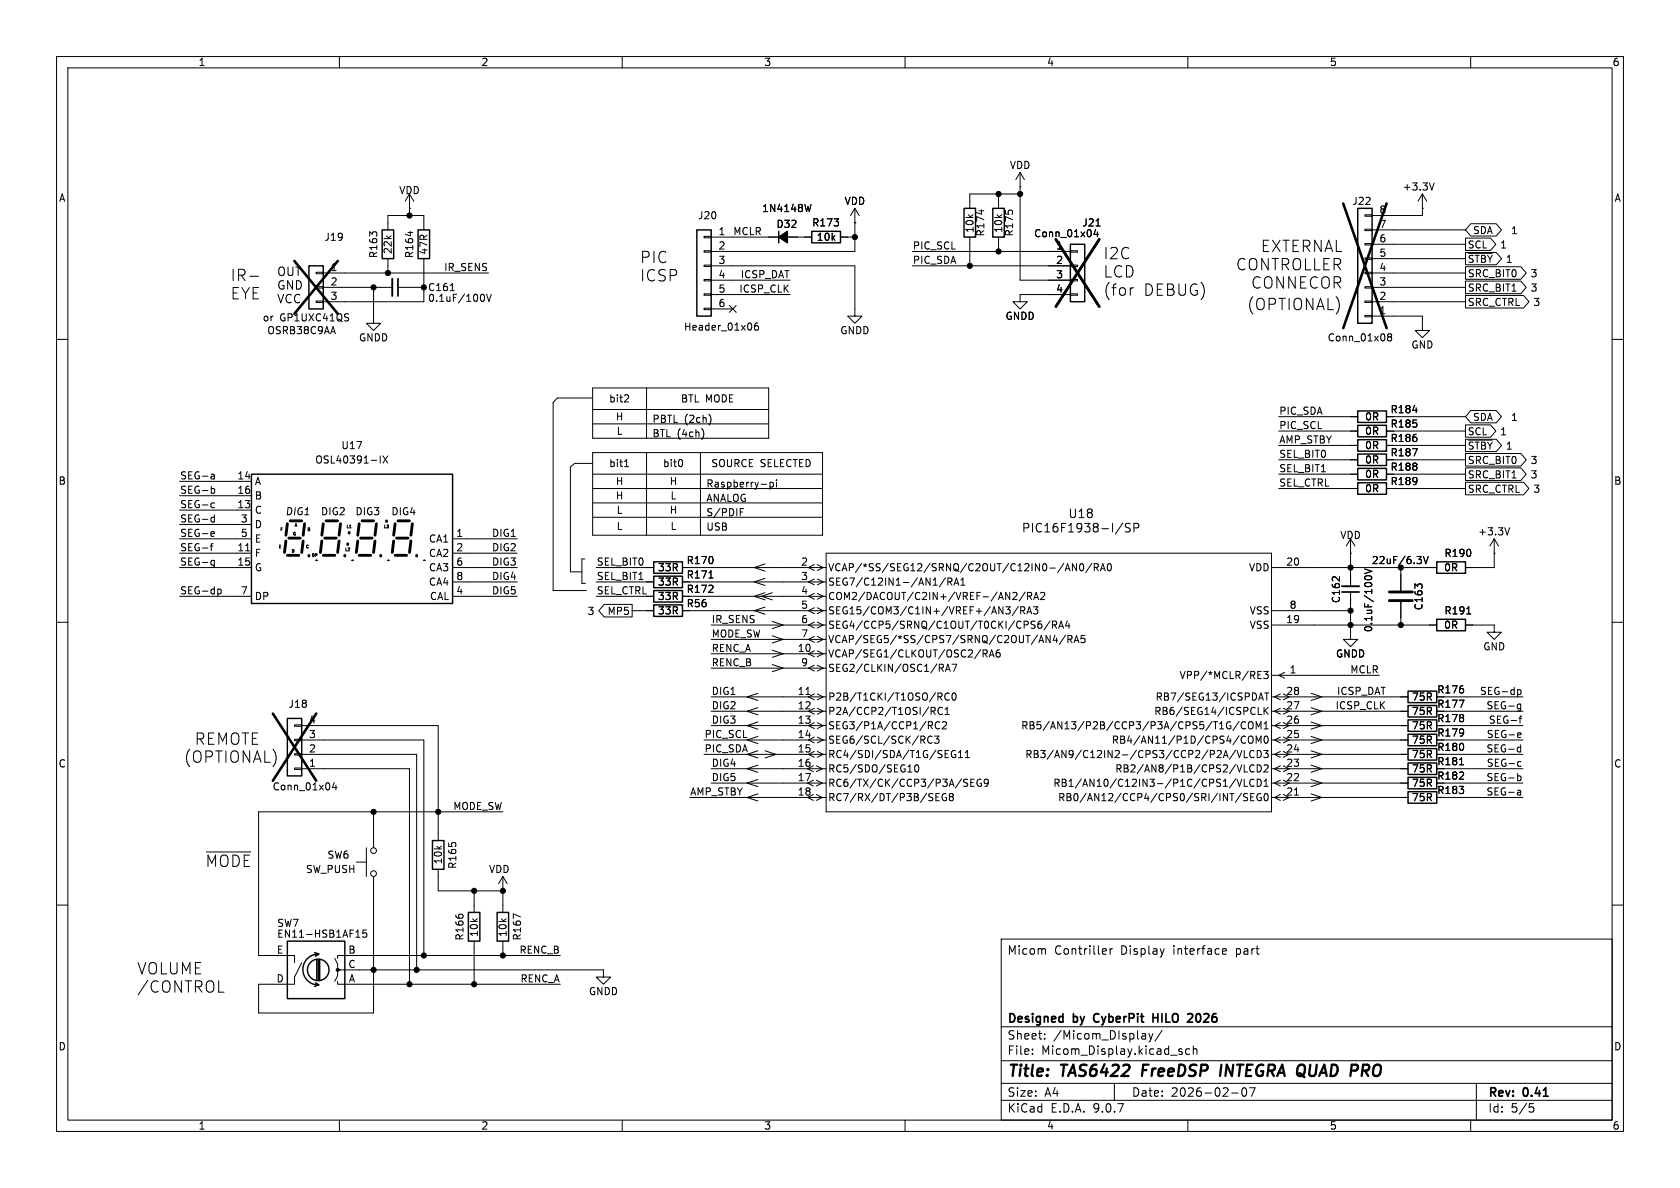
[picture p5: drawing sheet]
<svg xmlns="http://www.w3.org/2000/svg" width="297mm" height="210mm" viewBox="0 0 297 210" stroke-linecap="round" stroke-linejoin="round" font-family="sans-serif">
<g fill="none" stroke="#000" stroke-width=".18">
<path d="M10 10h277v190h-277zM12 12h273v186h-273zM60 10v2M110 10v2M160 10v2M210 10v2M260 10v2M72.4 36.8h.1M72.4 34.3l-.8 1.3M72.4 34.3l.8 1.3M72.4 34.3v3.8M143.4 36.1l-.3 1.3"/>
<path d="M151.1 39.4h.1M151.1 36.8l.8 1.3M151.1 36.8l-.7 1.3M151.1 36.8v7.7h-25.4M173.5 37.1v.8M176.5 34.3v2.5M180.3 33h.1M180.3 30.5l.8 1.3M180.3 30.5l-.7 1.3M180.3 30.5v19h8.9M180.3 34.3h-8.9v2.5M193.8 39.9h.7"/>
<path d="M241.3 38h1.3v.2h-1.3zM251.5 36.8h.1M251.5 34.3v3.8h-8.9M251.5 34.3l.7 1.3M251.5 34.3l-.8 1.3M253.5 32.3l-.4 1.3M260 39.6h4.5l.9 1-.9 1.1h-4.5l-.9-1.1zM44.2 48.8h1.5M55.9 48.1h1.2v.3h-1.2zM55.9 50.7h1.2v.2h-1.2zM55.9 53.2h1.2v.3h-1.2zM57.1 48.3h29.3"/>
<path d="M57.1 50.8h12.2M66 50.8v6.4h1.3l-1.3 1.2-1.2-1.2h1.2M68.6 40.6v-2.5h6.3v2.5M68.6 45.7v2.6M70.4 50.8h4.5M72.5 40.9v.8M74.9 45.7v7.6h-17.8M79.6 51.4h.7M85.2 52a.68 .68 0 0 1 .5 .6 .68 .68 0 0 1-.5 .7M86 52l.4 1.3 .5-1.3M124.5 41.8h1.2v.2h-1.2zM124.5 44.3h1.2v.3h-1.2z"/>
<path d="M124.5 46.9h1.2v.2h-1.2zM124.5 49.4h1.2v.3h-1.2zM124.5 51.9h1.2v.3h-1.2zM124.5 54.5h1.2v.2h-1.2zM125.7 47h25.4v8.9h-1.2l1.2 1.3 1.3-1.3h-1.3M125.7 49.5h14M125.7 52.1h14M125.7 41.9h17.8M125.7 54.6h3.8M128.9 54l1.2 1.2M130.1 54l-1.2 1.2M134 57.1l-.4 .1a.86 .86 0 0 0 0 1.2l.4-.2 .1-.4-.2-.2h-.3l-.2 .2"/>
<path d="M148.6 41.9h2.5M161.3 44.5h27.9M161.3 47h27.9M171.4 41.9v5.1M176.5 41.9v2.6M189.2 44.3h1.3v.3h-1.3zM189.2 46.9h1.3v.2h-1.3zM189.2 49.4h1.3v.3h-1.3zM189.2 51.9h1.3v.3h-1.3zM189.2 52.1h-8.9v1.2h-1.2l1.2 1.3 1.3-1.3h-1.3M193.7 40.5l-.3 .9h.8M194 41v.9"/>
<path d="M200.4 50.9l-.4 .1M241.3 55.8h1.3v.2h-1.3zM241.3 53.2h1.3v.3h-1.3zM241.3 50.7h1.3v.2h-1.3zM241.3 48.1h1.3v.3h-1.3zM241.3 45.6h1.3v.2h-1.3zM241.3 43.1h1.3v.2h-1.3zM241.3 40.5h1.3v.3h-1.3zM242.6 55.9h8.9v2.5h-1.3l1.3 1.3 1.2-1.3h-1.2M242.6 48.3h16.5M242.6 50.8h16.5M242.6 53.3h16.5"/>
<path d="M242.6 45.7h16.5M242.6 43.2h16.5M242.6 40.6h16.5M245.5 59.5l-.2-.2 .2-.3h.3l.2 .2-.2 .3M245.5 59.5l-.2 .3 .1 .3 .1 .2 .4-.1 .1-.2v-.2l-.2-.3M245.5 59.5h.3M259.1 49.7h9.8l.9 1.1-.9 1.1h-9.8zM259.1 42.1h4.4l.9 1.1-.9 1.1h-4.4zM259.1 52.2h10.2l1 1.1-1 1.2h-10.2zM259.1 44.6h5.4l1 1.1-1 1.1h-5.4zM259.1 47.1h9.8l.9 1.2-.9 1.1h-9.8zM259.6 44.8h4.2"/>
<path d="M10 60h2M104.6 70.4h-6l-.8 .7v33.3h5.8M104.8 68.6h31.1v8.9h-31.1zM104.8 72.4h31.1M104.8 74.9h31.1M110.9 69.8l.2 .2v.3l-.7 .8h.7M114.3 68.6v8.9M124.2 76a1.5 1.5 0 0 1-.1 1.6M125.4 73.3a1.49 1.49 0 0 1 0 1.8M226.1 73.7h13.9M226.1 76.2h13.9M226.1 78.7h13.9"/>
<path d="M245.1 73.7h14M245.1 76.2h14M245.1 78.7h14M249.7 79.3h.9l-.6 1.3M249.8 72.5h.8M259.1 75.1h4.4l.9 1.1-.9 1.1h-4.4zM259.1 77.7h5.4l1 1-1 1.1h-5.4zM259.6 77.8h4.2M260 72.6h4.5l.9 1.1-.9 1h-4.5l-.9-1zM285 60h2M31.7 85.1h12.7M31.7 87.6h12.7"/>
<path d="M31.7 90.2h12.7M31.7 92.7h12.7M31.7 95.3h12.7M31.7 97.8h12.7M37.2 96.5h.5M37.5 83.8h.2l.2 .2v.7M37.5 86.4h.3l.2 .2-.1 .5-.4 .1M37.5 94h.3l.1 .3-.6 .1M37.5 91.4l.4 .1M37.5 88.9l.4 .1M37.5 99.1h.4M37.7 96.1l-.3 .2v1.1"/>
<path d="M37.8 94.8h-.3M37.9 91v1.3M37.9 99.1v1l-.2 .2M37.9 84.6l-.4 .1M37.9 84.1l-.4 .1M37.9 92.2l-.4 .1M37.9 89.7h-.4M37.9 99.8l-.4 .1M43.4 97.4h.7M49.7 96.4h-.3v.5M49.9 93.3h-.2v.5M51.9 97.2l-.2-.1v.5"/>
<path d="M52.2 93.1l.1-.5 .2 .5M54.7 93.3h-.2v.5M55.4 97.9h-.2v.5M56 97.9h-.3v.5M61.1 96.9v.5M61.4 92.8v.5M61.6 96.9h.2M61.8 93.3h.3M61.9 92.9v.4M67.2 80.6v1.3M67.7 80.6l.8 1.3M68 92.8v.5"/>
<path d="M68.4 92.8h.3l-.2 .2M68.5 80.6l-.8 1.3M80 95.3h11.4M80 97.8h11.4M103.4 98.8h-.5v4.3h.6M104.8 83.8h40.6M104.8 86.4h40.6M104.8 91.4h40.6M104.8 88.9h40.6M104.8 80h40.6v14.6h-40.6zM104.8 81.9h-3.2l-.8 .7v18.5h2.1M110.4 82.5h.7"/>
<path d="M110.7 81.4l.1-.2v1.3M114.3 80v14.6M120.5 81.3l.2 .4-.2 .7M123.8 80v14.6M130.9 90.5h.4M130.9 89.9h.6M134.6 85.6h.9M135.3 99.7l-2 .6 2 .7M136.1 85.3l.4-.1 .2 .3-.1 .5h-.5M136.1 85.2v1.3M137.3 84.8v.1M137.3 85.2v.9"/>
<path d="M144 99.8l-1.1 .5 1.1 .6M144.5 99.8l1 .5-1 .6M146 97.8h78.8v45.7h-78.8zM190.3 99.6v1.3l-.7-1.3v1.3M191 99.8l.2-.2a.68 .68 0 0 1 .4 .7 .68 .68 0 0 1-.4 .6l-.2-.1-.1-.4zM193 99.6l-1.1 1.6M195.9 99.7l.2-.1a.68 .68 0 0 1 .4 .7 .68 .68 0 0 1-.4 .6 .84 .84 0 0 1-.2-1.2zM198.5 92.4l-1.3 2M199.8 92.6l-.6-.1-.3 .3 .2 .4 .6 .3v.4l-.2 .1h-.6M200.5 93.3l.7-.1 .1-.2v-.3l-.3-.2h-.5v1.5M226.1 83.8h13.9M226.1 86.4h13.9"/>
<path d="M226.1 81.3h13.9M238.8 97.8h.1M238.8 95.3l-.8 1.2M238.8 95.3l.7 1.2M238.8 95.3v8.3M245.1 83.8h14M245.1 86.4h14M245.1 81.3h14M250.5 98.4h.8l-.4 .5M251 98.9l.3 .2v.3l-.3 .2M251.7 98.4l.4 1.2 .4-1.2M259.1 82.7h9.8l.9 1.1-.9 1.1h-9.8z"/>
<path d="M259.1 80.2h9.8l.9 1.1-.9 1.1h-9.8zM259.1 85.2h10.2l1 1.2-1 1.1h-10.2zM264.2 97.8h.1M264.2 95.3v5h-5.1M264.2 95.3l.7 1.2M264.2 95.3l-.8 1.2M266.9 93.3l-.4 1.3M10 110h2M31.7 100.3h12.7M31.7 105.4h12.7M38.5 104.2l.4-.1 .2 .3-.1 .5h-.5M80 100.3h11.4"/>
<path d="M80 105.4h11.4M80 102.9h11.4M105.4 100.3h10.2M105.4 105.4h10.2M105.4 102.9h10.2M106.8 106.8h5v2.3h-5l-.9-1.1zM111.8 108h3.8M120.6 100.3h25.4M120.6 105.4h25.4M120.6 102.9h25.4M120.6 108h25.4M125.3 102.2h.8"/>
<path d="M125.7 110.5h20.3M125.7 113h20.3M125.7 115.6h20.3M125.7 118.1h20.3M135.3 102.2l-2 .7 2 .6M135.3 104.8l-2 .6 2 .6M135.3 107.3l-2 .7 2 .6M136.5 104.8l-1.9 .6 1.9 .6M136.5 114.9l1.9 .7-1.9 .6M136.5 112.4l1.9 .6-1.9 .7M136.5 117.5l1.9 .6-1.9 .6M136.5 109.9l1.9 .6-1.9 .6"/>
<path d="M144 102.3l-1.1 .6 1.1 .5M144 104.9l-1.1 .5 1.1 .5M144 107.4l-1.1 .6 1.1 .5M144 110l-1.1 .5 1.1 .5M144 112.5l-1.1 .5 1.1 .6M144 115l-1.1 .6 1.1 .5M144 117.6l-1.1 .5 1.1 .5M144.5 102.3l1 .6-1 .5M144.5 104.9l1 .5-1 .5M144.5 107.4l1 .6-1 .5M144.5 110l1 .5-1 .5M144.5 112.5l1 .5-1 .6"/>
<path d="M144.5 115l1 .6-1 .5M144.5 117.6l1 .5-1 .5M166.1 117.4h.4l.3 .3-.1 .3-.6 .1M166.4 118.1l.4 .6M167.1 102.1l-1 1.7M167.1 118.7l.5-1.3 .4 1.3M167.3 118.3h.6M167.6 102.8h.6l.1-.2-.1-.3-.6-.1v1.2M167.9 102.8l.4 .6M168.3 117.4h.8l-.5 1.3M168.7 103.4l.4-1.2 .4 1.2M168.8 103.1h.6"/>
<path d="M169.9 103.4h.7M169.9 102.5l.3-.3v1.2M173.8 115.5h.6l.1-.2v-.3l-.7-.1v1.2M174.1 115.5l.4 .6M174.9 116.1l.4-1.2 .4 1.2M175 115.8h.6M176.7 114.9h-.4a.86 .86 0 0 0 0 1.2l.5-.1v-.4l-.2-.2h-.3l-.2 .2M177.8 107.3h.8l-.4 .4 .3 .2v.5l-.2 .1-.5-.1M179.1 104.8l.4-.1 .3 .4-.8 .9h.8M180 107.2l-1.1 1.6M180.5 107.9h.6l.1-.2-.1-.3-.6-.1v1.2M180.8 107.9l.4 .6"/>
<path d="M181.2 104.7l-1 1.6M181.5 108.5l.5-1.2 .4 1.2M181.7 108.2h.6M181.7 105.4l.6-.1 .1-.2-.1-.3-.6-.1v1.3M182 105.4l.4 .6M182.7 107.3h.8l-.4 .4 .3 .2v.5l-.2 .1-.5-.1M182.8 106l.4-1.3 .4 1.3M182.9 105.6h.6M184 104.8l.4-.1 .3 .4-.8 .9h.8M184.1 109.8l-.4 .1a.86 .86 0 0 0 0 1.2l.4-.2 .1-.4-.2-.2h-.4l-.1 .2M184.9 112.3l.8 1.3v-1.3M185.7 109.7l-1.1 1.7"/>
<path d="M186.1 110.5l.6-.1 .1-.2-.1-.3-.6-.1v1.3M186.4 110.5l.4 .6M186.5 112.3l-.3 .9h.8M186.8 112.8v.8M187.2 111.1l.4-1.3 .4 1.3M187.3 110.7h.6M188.3 100.9l.4-1.3 .5 1.3M188.4 112.3l-1.1 1.6M188.4 100.5h.6M188.7 109.7l-.3 .9h.8M188.8 113l.6-.1 .1-.1v-.3l-.7-.2v1.3M189 110.2v.9"/>
<path d="M189.1 113l.4 .6M189.9 113.6l.4-1.3 .4 1.3M190 113.2h.6M191.8 112.3h-.6l-.1 .6 .2-.1 .4 .1 .1 .2v.4l-.2 .1-.5-.1M193.5 100.3l.6-.1 .1-.1-.1-.3-.6-.2v1.3M193.8 100.3l.4 .6M194.5 100.9l.5-1.3 .4 1.3M194.7 100.5h.6M222.4 119.3h.4M222.4 120h.6M222.4 118.7h.6M223.4 118.7h.8l-.4 .5 .3 .1v.5l-.1 .2-.6-.2"/>
<path d="M224.8 100.3h29.2M224.8 108h14M224.8 110.5h29.2M224.8 119.4h19M227.1 118.9l-1 .5 1 .5M238.8 104.6v8.4h1.2l-1.2 1.3-1.3-1.3h1.3M241.2 102.2a.68 .68 0 0 1 .7-.4 .68 .68 0 0 1 .6 .4M241.2 100.6l1.3 .4-1.3 .4M247.6 100.3v4.1M247.6 106.4v4.1M259.1 110.5h5.1v1.3h-1.3l1.3 1.2 1.2-1.2h-1.2M259.3 108.5h.7"/>
<path d="M285 110h2M52.1 135.8h1.2v.2h-1.2zM52.1 133.2h1.2v.3h-1.2zM52.1 130.7h1.2v.2h-1.2zM52.1 128.1h1.2v.3h-1.2zM53.3 135.9h19.1v38.1M53.3 130.8h21.6v38.1M53.3 128.3h24.2v20.3M53.3 133.4h20.4v38.1M59.1 138.3l-.3 .9h.8M59.4 138.8v.8M124.5 130.8h21.5"/>
<path d="M124.5 133.4h21.5M125.7 128.3h20.3M125.7 123.2h20.3M125.7 125.7h20.3M125.7 138.4h20.3M125.7 135.9h20.3M134 127.6l-1.9 .7 1.9 .6M134 122.6l-1.9 .6 1.9 .6M134 125.1l-1.9 .6 1.9 .7M134 130.2l-1.9 .6 1.9 .6M134 132.7l-1.9 .7 1.9 .6M134 135.3l-1.9 .6 1.9 .6"/>
<path d="M134 137.8l-1.9 .6 1.9 .7M135.3 132.7l1.9 .7-1.9 .6M142.5 122.8h.7M143.8 135.4l-1 .5 1 .5M143.8 137.9l-1 .5 1 .6M144 130.3l-1.1 .5 1.1 .5M144 122.7l-1.1 .5 1.1 .5M144 125.2l-1.1 .5 1.1 .6M144 127.7l-1.1 .6 1.1 .5M144 132.8l-1.1 .6 1.1 .5M144.3 135.4l1.1 .5-1.1 .5M144.3 137.9l1.1 .5-1.1 .6"/>
<path d="M144.5 122.7l1 .5-1 .5M144.5 125.2l1 .5-1 .6M144.5 127.7l1 .6-1 .5M144.5 130.3l1 .5-1 .5M144.5 132.8l1 .6-1 .5M160.5 136.5h.7M161.9 135.3l.1-.1a.68 .68 0 0 1 .4 .6 .68 .68 0 0 1-.4 .7 .84 .84 0 0 1-.1-1.2zM164.4 128.2l.4 .6M164.6 127.6l.2 .2v.3l-.2 .1M164.6 125h.5l.2 .3-.1 .3-.6 .1M164.8 130.2a.6 .6 0 0 0-.8 .5 .6 .6 0 0 0 .5 .7l.3-.1M164.9 125.7l.4 .6"/>
<path d="M165.2 130.1h.8l-.4 .5 .3 .1v.6l-.1 .1-.6-.1M165.8 122.5h.5l.2 .2-.1 .4-.6 .1M166.1 127.7a.6 .6 0 0 0-.8 .4 .6 .6 0 0 0 .6 .7l.2-.1M166.1 123.2l.4 .6M166.6 127.7l.5-.1 .2 .3-.8 .9h.8M166.6 125.2a.6 .6 0 0 0-.8 .4 .6 .6 0 0 0 .6 .7l.2-.1M167.1 125.4l.3-.4v1.3M167.1 126.3h.7M167.8 122.6a.6 .6 0 0 0-.8 .4 .6 .6 0 0 0 .6 .8l.2-.2M168.4 122.6l.2-.1a.68 .68 0 0 1 .4 .6 .68 .68 0 0 1-.4 .7l-.2-.2-.1-.3zM168.9 132.7a.59 .59 0 0 0-.7 .6 .59 .59 0 0 0 .7 .6l.1-.5h-.3M169.4 133.9h.8"/>
<path d="M169.4 133l.4-.3v1.2M170.7 133.9h.7M170.7 133l.3-.3v1.2M171.1 137.8l-.5-.1-.2 .2v.3l.6 .3 .1 .3-.3 .2-.4-.1M171.6 138.3h.4M172.2 137.7h-.6v1.3h.6M173.4 137.8a.59 .59 0 0 0-.7 .6 .59 .59 0 0 0 .7 .5l.1-.4h-.2M174.7 138.3l-.2 .2h-.4l-.1-.2 .1-.5 .4-.1 .1 .2a.84 .84 0 0 1-.3 1.1h-.2M216.3 133.9l.4-1.2 .4 1.2M216.4 133.6h.6M217.5 127.6a.59 .59 0 0 0-.7 .6 .59 .59 0 0 0 .7 .6l.1-.5h-.2M218.4 132.6l-1 1.6"/>
<path d="M218.4 137.7l-1 1.6M218.7 132.7l.4 1.2 .4-1.2M218.7 137.7l.4 1.3 .4-1.3M219.1 127.5l-1.1 1.7M220 132.7v1.2h.6M220 136.5h.6M220 137.7v1.3h.6M220 130.1l.2 .1M220.2 127.7a.6 .6 0 0 0-.8 .4 .6 .6 0 0 0 .6 .7l.2-.1M220.2 131.3l-.2 .1M220.7 127.8l.3-.2a.43 .43 0 0 1 .5 .4v.4a.42 .42 0 0 1-.4 .5 .42 .42 0 0 1-.4-.5zM220.7 130.3l.3-.2a.43 .43 0 0 1 .5 .4v.5a.42 .42 0 0 1-.4 .4 .42 .42 0 0 1-.4-.4z"/>
<path d="M221.7 135.3a.6 .6 0 0 0-.8 .4 .6 .6 0 0 0 .6 .8l.2-.2M221.7 132.8a.6 .6 0 0 0-.8 .4 .6 .6 0 0 0 .6 .7l.2-.1M221.7 137.9a.6 .6 0 0 0-.8 .4 .6 .6 0 0 0 .6 .7l.2-.1M222.1 128.8v-1.2l.4 .9 .4-.9v1.2M222.1 131.4v-1.3l.4 .9 .4-.9v1.3M222.3 135.2a.64 .64 0 0 1 .7 .6 .64 .64 0 0 1-.7 .7zM222.3 132.7a.64 .64 0 0 1 .7 .6 .64 .64 0 0 1-.7 .6zM222.3 137.7a.64 .64 0 0 1 .7 .7 .64 .64 0 0 1-.7 .6zM222.4 125v1.3h.6M222.5 123.8l.4-1.3 .4 1.3M222.6 123.4h.6M223.4 132.7h.8l-.4 .4 .3 .2v.5l-.1 .1-.6-.1"/>
<path d="M223.5 125v1.3M223.5 135.3l.5-.1 .2 .4-.8 .9h.8M223.5 127.9l.3-.3v1.2M223.5 128.8h.7M223.5 139h.7M223.5 138.1l.3-.4v1.3M223.6 130.2l.2-.1a.68 .68 0 0 1 .4 .7 .68 .68 0 0 1-.4 .6l-.2-.1-.1-.4zM223.6 122.5h.7M223.6 125.6l.6 .7M224 122.5v1.3M224.2 125l-.7 .8M224.8 128.3h24.1"/>
<path d="M224.8 123.2h24.1M224.8 125.7h24.1M224.8 130.8h24.1M224.8 133.4h24.1M224.8 138.4h24.1M224.8 135.9h24.1M226.4 122.7l-1.1 .5 1.1 .5M226.4 125.2l-1.1 .5 1.1 .6M226.4 127.7l-1.1 .6 1.1 .5M226.4 130.3l-1.1 .5 1.1 .5M226.4 132.8l-1.1 .6 1.1 .5M226.4 135.4l-1.1 .5 1.1 .5"/>
<path d="M226.4 137.9l-1.1 .5 1.1 .6M227.9 123.2l-1 .5M227.9 125.7l-1 .6M227.9 128.3l-1 .5M227.9 130.8l-1 .5M227.9 133.4l-1 .5M227.9 135.9l-1 .5M227.9 138.4l-1 .6M231.8 122.6l1.9 .6-1.9 .6M231.8 125.1l1.9 .6-1.9 .7M231.8 127.6l1.9 .7-1.9 .6M231.8 132.7l1.9 .7-1.9 .6"/>
<path d="M231.8 130.2l1.9 .6-1.9 .6M231.8 135.3l1.9 .6-1.9 .6M231.8 137.8l1.9 .6-1.9 .7M255.3 128.3h13.9M255.3 123.2h13.9M255.3 125.7h13.9M255.3 130.8h13.9M255.3 133.4h13.9M255.3 138.4h13.9M255.3 135.9h13.9M258 123.8h.8l-.5 1.2M258 135.2h.7"/>
<path d="M268.3 122l.4-.1 .2 .3-.1 .5h-.5M268.4 139.7l.4 .1v.7M268.4 137.2h.4l.1 .2-.1 .5-.4 .1M268.5 129.5l.3 .1 .1 .2-.6 .2M268.5 124.5h.3M268.5 132.1h.3M268.5 127h.5M268.5 134.6l.4 .1M268.8 130.3l-.3 .1M268.8 124.5v1l-.2 .2M268.8 131.7v1.2M268.8 125.2l-.3 .1"/>
<path d="M268.8 132.9h-.3M268.9 135.4l-.4 .1M269 126.6l-.3 .2v1M36.5 150.6h7.8M63 152.4h1.8M64.8 149.9v5M66 154.9v24.2h-20.3v-5.1h6.4v-1.3l1.2-2.5M66 143.5v6.4M77.5 153.7v3.8h11.4M83.8 157.5v3.8M88.9 143.5h-43.2v25.4h6.4v1.3M88.9 157.5h.1"/>
<path d="M88.9 154.9v6.4M88.9 154.9l-.8 1.3M88.9 154.9l.8 1.3M121.9 141h24.1M134 140.3l-1.9 .7 1.9 .6M143.8 140.4l-1 .6 1 .5M144.3 140.4l1.1 .6-1.1 .5M165.5 140.9h.4M166.1 140.3h-.6v1.2h.6M167.3 140.3a.59 .59 0 0 0-.8 .6 .59 .59 0 0 0 .8 .6v-.5h-.2M168.1 140.8l-.3-.2 .3-.3h.2l.2 .2-.2 .3M168.1 140.8l-.3 .3 .1 .3 .2 .1h.3l.1-.2v-.2l-.2-.3"/>
<path d="M168.1 140.8h.2M219.5 140.2l-1.1 1.7M220.6 140.3h-.5l-.2 .1v.4l.5 .2 .2 .3-.3 .2h-.5M221.1 140.9h.4M221.7 140.3h-.6v1.2h.6M222.9 140.3a.59 .59 0 0 0-.7 .6 .59 .59 0 0 0 .7 .6l.1-.5h-.3M223.6 140.4l.2-.1a.68 .68 0 0 1 .4 .6 .68 .68 0 0 1-.4 .6l-.2-.1-.1-.3zM224.8 141h24.1M226.4 140.4l-1.1 .6 1.1 .5M227.9 141l-1 .5M228.8 140.6h.8M231.8 140.3l1.9 .7-1.9 .6"/>
<path d="M255.3 141h13.9M268.8 140.5h-.4M268.8 140l-.4 .1M10 160h2M38.7 175.4h.9M59.2 169.4l.5 1v1.1h47v1.2h-1.3l1.3 1.3 1.2-1.3h-1.2M59.7 173.5v.5h39.4M60.2 171.5h-.5v1l-.5 1M62.9 165.7h.7M64.8 164.4h-.6l-.1 .6 .2-.1 .4 .1 .2 .1-.1 .5-.2 .1-.5-.1M83.8 166.4v7.6M88.9 166.4v2.5"/>
<path d="M92 162.1l-1.3-.6v.9M99.1 168.9h-39.4v.5M177 166h108v32h-108zM184.7 167.8l.1 .9M195.4 167.7l.2 .4-.7 .1M195.5 168.6l-.1 .1M196.2 167.7v1M196.7 167.7l-.3 .1-.2 .2M205.8 167.7l-.3 1M216.2 167.8l.4-.1 .2 .4-.7 .1M216.2 168.6h.5M285 160h2"/>
<path d="M60 198v2M110 198v2M160 198v2M177 194.5h108M177 191.5h108M177 187.5h108M177 181.5h108M182.5 186.3v.1M182.5 185.5v.1M184.7 183.6v.1M184.7 182.8v.1M197 191.5v3"/>
<path d="M202.3 182.7l.2 .2v.8M202.5 183.6l-.1 .1M202.5 183.1h-.1M203.1 182.7l.4 1M203.5 183.7l-.2 .4-.2 .1M203.8 182.7l-.3 1M205.5 182.1l-1.3 2M208.6 185.9l.4 .1v.2l-.2 .2h-.3M208.6 185.4l.4 .1M210 198v2M210.3 185.5l-.4-.1-.3 .3v.4l.1 .2h.6M211 185.5l.2-.1 .3 .1 .1 .9"/>
<path d="M211 184.9v1.5M217.7 193.2h1.2M219.7 192.4l.2-.1a.81 .81 0 0 1 .6 .6 .81 .81 0 0 1-.3 .8l-.2 .1a.81 .81 0 0 1-.3-1.4zM220.9 192.3h1l-.7 1.5M260 198v2M261 191.5v6.5M270.4 195.1h.7M270.5 195.7h.4l.3 .3-.2 .5-.5 .1"/>
<circle cx="66" cy="150.4" r=".51"/>
<circle cx="66" cy="154.4" r=".51"/>
</g>
<path d="M202.1 188.2l-.2 2M215.9 188.2l-.2 2" fill="none" stroke="#000" stroke-width=".4"/>
<path d="M70.4 49.3v3M237.2 104.6h3.1M193.5 179.4l-.2 .4 .2 .7M203.8 179.2v1.5M203.8 179.9h.9M210.7 179.3l.1 .2v.3l-.9 .9h.9" fill="none" stroke="#000" stroke-width=".3"/>
<g fill="none" stroke="#000" stroke-width=".25">
<path d="M170.4 36.8h2.1v5.1h-2.1zM175.5 36.8h2v5.1h-2zM240 36.8h2.6v20.4h-2.6zM54.6 47h2.5v7.6h-2.5zM67.6 40.6h2v5.1h-2zM73.9 40.6h2v5.1h-2zM123.2 40.6h2.5v15.3h-2.5zM137.7 40.9v2M143.5 40.9h5.1v2h-5.1zM189.2 43.2h2.6v10.1h-2.6zM240 72.6h5.1v2.1h-5.1zM240 75.2h5.1v2h-5.1z"/>
<path d="M240 77.7h5.1v2.1h-5.1zM44.4 83.8h35.6v22.9h-35.6zM55.9 99.1h.1M62.2 99.1h.1M68.6 99.1h.1M74.9 99.1h.1M115.6 99.3h5v2h-5zM240 82.8h5.1v2h-5.1zM240 85.3h5.1v2.1h-5.1zM240 80.3h5.1v2h-5.1zM254 99.3h5.1v2h-5.1zM115.6 101.9h5v2h-5z"/>
<path d="M115.6 106.9h5v2.1h-5zM115.6 104.4h5v2h-5zM254 109.5h5.1v2h-5.1zM50.8 127h2.5v10.2h-2.5zM248.9 127.3h5.1v2h-5.1zM248.9 122.2h5.1v2h-5.1zM248.9 124.7h5.1v2h-5.1zM248.9 129.8h5.1v2h-5.1zM248.9 132.3h5.1v2.1h-5.1zM248.9 137.4h5.1v2h-5.1zM248.9 134.9h5.1v2h-5.1zM248.9 140h5.1v2h-5.1z"/>
<path d="M76.5 148.6h2v5.1h-2zM50.8 166.4h10.2v10.1h-10.2zM55.6 168.4l.8 .3-.6 .3M55.8 173.7l.6 .4-.8 .3M56 169.7v3.5M56.3 168.7a2.73 2.73 0 0 0-2.8 2.7 2.73 2.73 0 0 0 2.8 2.7M56.3 169.7v3.5M56.5 169.7v3.5M82.8 161.3h2v5.1h-2zM87.9 161.3h2v5.1h-2z"/>
<circle cx="56.3" cy="171.5" r="1.9"/>
</g>
<g fill="none" stroke="#000" stroke-width=".51">
<path d="M50.5 95.6l-.2 2.1M50.8 92.6l-.3 2M50.8 98.2h2M51.1 95.1h2M51.3 92.1h2M53.6 95.6l-.3 2.1M53.8 92.6l-.2 2M54.6 98.2v.1M56.9 95.6l-.3 2.1M57.1 98.2h2.1M57.1 92.6l-.2 2M57.4 95.1h2"/>
<path d="M57.7 92.1h2M59.9 95.6l-.2 2.1M60.2 92.6l-.3 2M61 98.2v.1M61.5 96.1v.2M61.7 94.1v.1M63.2 95.6l-.2 2.1M63.5 98.2h2M63.5 92.6l-.3 2M63.8 95.1h2M64 92.1h2M66.3 95.6l-.3 2.1"/>
<path d="M66.5 92.6l-.2 2M67.3 98.2v.1M68.3 92.1v.1M69.6 95.6l-.3 2.1M69.8 98.2h2.1M69.8 92.6l-.2 2M70.1 95.1h2M70.4 92.1h2M72.6 95.6l-.2 2.1M72.9 92.6l-.3 2M73.7 98.2v.1M245.6 104.6h4.1"/>
<path d="M245.6 106.2h4.1"/>
</g>
<path d="M237.5 36l7.6 22M245.1 36l-7.6 22M52 46.1l7.7 9.4M59.7 46.1l-7.7 9.4M186.7 42.3l7.6 11.9M194.3 42.3l-7.6 11.9M48.2 126.1l7.7 11.9M55.9 126.1l-7.7 11.9" fill="none" stroke="#000" stroke-width=".46"/>
<path d="M69.3 49.3v3M237.2 103.6h3.1" fill="none" stroke="#000" stroke-width=".33"/>
<g fill="#000" stroke="#000" stroke-width=".18">
<circle cx="72.4" cy="38.1" r=".46"/>
<circle cx="176.5" cy="34.3" r=".46"/>
<circle cx="180.3" cy="34.3" r=".46"/>
<circle cx="66" cy="50.8" r=".46"/>
<circle cx="68.6" cy="48.3" r=".46"/>
<circle cx="74.9" cy="50.8" r=".46"/>
<circle cx="151.1" cy="41.9" r=".46"/>
<circle cx="171.4" cy="47" r=".46"/>
<circle cx="176.5" cy="44.5" r=".46"/>
<circle cx="238.8" cy="108" r=".46"/>
<circle cx="238.8" cy="100.3" r=".46"/>
<circle cx="238.8" cy="110.5" r=".46"/>
<circle cx="247.6" cy="110.5" r=".46"/>
<circle cx="247.6" cy="100.3" r=".46"/>
<circle cx="66" cy="143.5" r=".46"/>
<circle cx="77.5" cy="143.5" r=".46"/>
<circle cx="83.8" cy="157.5" r=".46"/>
<circle cx="88.9" cy="157.5" r=".46"/>
<circle cx="59.7" cy="171.4" r=".25"/>
<circle cx="66" cy="171.5" r=".46"/>
<circle cx="72.4" cy="174" r=".46"/>
<circle cx="73.7" cy="171.5" r=".46"/>
<circle cx="74.9" cy="168.9" r=".46"/>
<circle cx="83.8" cy="174" r=".46"/>
<circle cx="88.9" cy="168.9" r=".46"/>
</g>
<path d="M137.7 41.9l1.5-1v2z" fill="#000" stroke="#000" stroke-width=".25"/>
<g font-size="2.8">
<text x="113" y="46.7">PIC</text>
<text x="194.9" y="46">I2C</text>
<text x="218.5" y="48">CONTROLLER</text>
<text x="222.9" y="44.7">EXTERNAL</text>
<text x="40.6" y="49.9">IR-</text>
<text x="40.6" y="53.1">EYE</text>
<text x="113" y="49.9">ICSP</text>
<text x="194.9" y="49.2">LCD</text>
<text x="194.9" y="52.5">(for</text>
<text x="202.1" y="52.5">DEBUG)</text>
<text x="221.2" y="51.2">CONNECOR</text>
<text x="220.3" y="55">(OPTIONAL)</text>
<text x="34.3" y="131.8">REMOTE</text>
<text x="32.4" y="135">(OPTIONAL)</text>
<text x="36.2" y="153.4">~{MODE}</text>
<text x="24.1" y="172.4">VOLUME</text>
<text x="24.1" y="175.6">/CONTROL</text>
<text x="178" y="190.9">Title:</text>
<text x="187.7" y="190.9">TAS6422</text>
<text x="202.7" y="190.9">FreeDSP</text>
<text x="217.4" y="190.9">INTEGRA QUAD PRO</text>
</g>
<g font-size="2.1">
<text x="48.9" y="48.9">OUT</text>
<text x="48.9" y="51.3">GND</text>
<text x="48.9" y="53.7">VCC</text>
<text x="180.6" y="94.3">PIC16F1938-I/SP</text>
<text x="188.8" y="91.8">U18</text>
<text x="178" y="169">Micom</text>
<text x="186.4" y="169">Contriller</text>
<text x="198.2" y="169">Display</text>
<text x="207.5" y="169">interface</text>
<text x="218.8" y="169">part</text>
<text x="178" y="184">Sheet:</text>
<text x="178" y="181.2">Designed</text>
<text x="186.2" y="184">/Micom_DIsplay/</text>
<text x="189.8" y="181.2">by</text>
<text x="194.1" y="181.2">CyberPit</text>
<text x="205.1" y="181.2">HILO</text>
<text x="211.9" y="181.2">2026</text>
<text x="178" y="186.7">File:</text>
<text x="184.1" y="186.7">Micom_Display.kicad_sch</text>
<text x="178" y="196.9">KiCad</text>
<text x="178" y="194.1">Size:</text>
<text x="184.7" y="194.1">A4</text>
<text x="185.7" y="196.9">E.D.A.</text>
<text x="193.3" y="196.9">9.0.7</text>
<text x="200" y="194.1">Date:</text>
<text x="207" y="194.1">2026-02-07</text>
<text x="263" y="194.3">Rev:</text>
<text x="263" y="196.9">Id:</text>
<text x="267.1" y="196.9">5/5</text>
<text x="269.4" y="194.3">0.41</text>
</g>
<g font-size="1.8">
<text x="35" y="11.9">1</text>
<text x="85" y="11.9">2</text>
<text x="135" y="11.9">3</text>
<text x="185" y="11.9">4</text>
<text x="235" y="11.9">5</text>
<text x="285" y="11.9">6</text>
<text x="10.3" y="35.9">A</text>
<text x="70.5" y="34.5">VDD</text>
<text x="178.4" y="30.1">VDD</text>
<text x="247.9" y="33.9">+3.3V</text>
<text x="285.3" y="35.9">A</text>
<text x="123.3" y="39">J20</text>
<text x="126.9" y="41.7">1</text>
<text x="129.5" y="41.6">MCLR</text>
<text x="134.6" y="37.7">1N4148W</text>
<text x="137.2" y="40.5">D32</text>
<text x="143.5" y="40.2">R173</text>
<text x="149.2" y="36.4">VDD</text>
<text x="172.3" y="41.3" transform="rotate(-90 172.3 41.3)">10k</text>
<text x="174.2" y="41.9" transform="rotate(-90 174.2 41.9)">R174</text>
<text x="177.4" y="41.3" transform="rotate(-90 177.4 41.3)">10k</text>
<text x="179.3" y="41.9" transform="rotate(-90 179.3 41.9)">R175</text>
<text x="191.2" y="40.2">J21</text>
<text x="239" y="36.4">J22</text>
<text x="243.8" y="40.4">7</text>
<text x="243.8" y="37.8">8</text>
<text x="267" y="41.6">1</text>
<text x="57.3" y="42.8">J19</text>
<text x="66.9" y="45.7" transform="rotate(-90 66.9 45.7)">R163</text>
<text x="69.4" y="45" transform="rotate(-90 69.4 45)">22k</text>
<text x="73.3" y="45.7" transform="rotate(-90 73.3 45.7)">R164</text>
<text x="75.8" y="45.1" transform="rotate(-90 75.8 45.1)">47R</text>
<text x="78.4" y="48">IR_SENS</text>
<text x="126.9" y="44.2">2</text>
<text x="126.9" y="46.7">3</text>
<text x="144.3" y="42.8">10k</text>
<text x="161.3" y="46.7">PIC_SDA</text>
<text x="161.3" y="44.2">PIC_SCL</text>
<text x="182.7" y="42.1">Conn_01x04</text>
<text x="186.6" y="44.2">1</text>
<text x="186.6" y="46.7">2</text>
<text x="243.8" y="45.5">5</text>
<text x="243.8" y="42.9">6</text>
<text x="265.1" y="44.1">1</text>
<text x="58.3" y="48">1</text>
<text x="58.3" y="50.5">2</text>
<text x="58.3" y="53.1">3</text>
<text x="75.6" y="51.7">C161</text>
<text x="75.6" y="53.6">0.1uF/100V</text>
<text x="126.9" y="49.3">4</text>
<text x="126.9" y="51.8">5</text>
<text x="130.6" y="51.8">ICSP_CLK</text>
<text x="130.8" y="49.3">ICSP_DAT</text>
<text x="186.6" y="49.3">3</text>
<text x="186.6" y="51.8">4</text>
<text x="243.8" y="53.1">2</text>
<text x="243.8" y="50.5">3</text>
<text x="243.8" y="48">4</text>
<text x="259.4" y="51.8">SRC_BIT1</text>
<text x="259.4" y="49.2">SRC_BIT0</text>
<text x="270.5" y="51.8">3</text>
<text x="270.5" y="49.2">3</text>
<text x="46.4" y="56.9">or</text>
<text x="47.2" y="59.3">OSRB38C9AA</text>
<text x="49.5" y="56.9">GP1UXC41QS</text>
<text x="120.8" y="58.6">Header_01x06</text>
<text x="126.9" y="54.4">6</text>
<text x="148.5" y="59.3">GNDD</text>
<text x="177.7" y="56.7">GNDD</text>
<text x="243.8" y="55.6">1</text>
<text x="259.4" y="54.3">SRC_CTRL</text>
<text x="271" y="54.3">3</text>
<text x="63.4" y="60.6">GNDD</text>
<text x="234.6" y="60.6">Conn_01x08</text>
<text x="249.4" y="61.8">GND</text>
<text x="107.6" y="71.3">bit2</text>
<text x="120.3" y="71.3">BTL MODE</text>
<text x="108.8" y="74.5">H</text>
<text x="108.9" y="77.1">L</text>
<text x="115.3" y="75.1">PBTL</text>
<text x="115.3" y="77.6">BTL (4ch)</text>
<text x="121" y="75.1">(2ch)</text>
<text x="226.1" y="75.9">PIC_SCL</text>
<text x="226.1" y="73.4">PIC_SDA</text>
<text x="241.2" y="74.5">0R</text>
<text x="241.2" y="77.1">0R</text>
<text x="245.7" y="73.3">R184</text>
<text x="245.7" y="75.8">R185</text>
<text x="265.1" y="77.2">1</text>
<text x="267" y="74.6">1</text>
<text x="55.6" y="82.1">OSL40391-IX</text>
<text x="60.3" y="79.6">U17</text>
<text x="107.6" y="82.8">bit1</text>
<text x="117.1" y="82.8">bit0</text>
<text x="125.7" y="82.8">SOURCE SELECTED</text>
<text x="226.1" y="78.5">AMP_STBY</text>
<text x="226.1" y="81">SEL_BIT0</text>
<text x="226.1" y="83.6">SEL_BIT1</text>
<text x="241.2" y="79.6">0R</text>
<text x="241.2" y="82.1">0R</text>
<text x="245.7" y="83.4">R188</text>
<text x="245.7" y="78.3">R186</text>
<text x="245.7" y="80.9">R187</text>
<text x="259.4" y="82.2">SRC_BIT0</text>
<text x="270.5" y="82.2">3</text>
<text x="10.3" y="85.9">B</text>
<text x="31.7" y="84.8">SEG-a</text>
<text x="31.7" y="89.9">SEG-c</text>
<text x="31.7" y="87.4">SEG-b</text>
<text x="41.9" y="84.8">14</text>
<text x="41.9" y="87.4">16</text>
<text x="41.9" y="89.9">13</text>
<text x="45" y="86">A</text>
<text x="45" y="88.5">B</text>
<text x="108.8" y="86">H</text>
<text x="108.8" y="88.5">H</text>
<text x="118.3" y="86">H</text>
<text x="118.4" y="88.5">L</text>
<text x="124.8" y="86.5">Raspberry-pi</text>
<text x="124.8" y="89">ANALOG</text>
<text x="226.1" y="86.1">SEL_CTRL</text>
<text x="241.2" y="84.7">0R</text>
<text x="241.2" y="87.2">0R</text>
<text x="245.7" y="86">R189</text>
<text x="259.4" y="84.8">SRC_BIT1</text>
<text x="259.4" y="87.3">SRC_CTRL</text>
<text x="270.5" y="84.8">3</text>
<text x="271" y="87.3">3</text>
<text x="285.3" y="85.9">B</text>
<text x="31.7" y="92.4">SEG-d</text>
<text x="31.7" y="95">SEG-e</text>
<text x="42.5" y="92.5">3</text>
<text x="42.5" y="95">5</text>
<text x="45" y="91">C</text>
<text x="45" y="93.6">D</text>
<text x="50.4" y="91.3">DIG1</text>
<text x="56.6" y="91.3">DIG2</text>
<text x="62.7" y="91.3">DIG3</text>
<text x="69.1" y="91.3">DIG4</text>
<text x="80.6" y="95">1</text>
<text x="86.9" y="95">DIG1</text>
<text x="108.9" y="91">L</text>
<text x="108.9" y="93.9">L</text>
<text x="118.3" y="91">H</text>
<text x="118.4" y="93.9">L</text>
<text x="124.8" y="91.6">S/PDIF</text>
<text x="124.8" y="94.1">USB</text>
<text x="236.8" y="95.5">VDD</text>
<text x="261.2" y="94.8">+3.3V</text>
<text x="31.7" y="97.5">SEG-f</text>
<text x="31.7" y="100.1">SEG-g</text>
<text x="41.9" y="97.5">11</text>
<text x="41.9" y="100.1">15</text>
<text x="45" y="96.1">E</text>
<text x="45" y="98.7">F</text>
<text x="45" y="101.2">G</text>
<text x="75.7" y="96.1">CA1</text>
<text x="75.7" y="98.7">CA2</text>
<text x="75.7" y="101.2">CA3</text>
<text x="80.6" y="97.5">2</text>
<text x="80.6" y="100.1">6</text>
<text x="86.9" y="97.5">DIG2</text>
<text x="86.9" y="100.1">DIG3</text>
<text x="105.4" y="100.1">SEL_BIT0</text>
<text x="116.2" y="101.2">33R</text>
<text x="121.3" y="99.9">R170</text>
<text x="141.5" y="100.1">2</text>
<text x="146.3" y="101.2">VCAP/*SS/SEG12/SRNQ/C2OUT/C12IN0-/AN0/RA0</text>
<text x="220.7" y="101.2">VDD</text>
<text x="227.3" y="100.1">20</text>
<text x="242.4" y="99.9">22uF/6.3V</text>
<text x="255.2" y="101.2">0R</text>
<text x="255.3" y="98.7">R190</text>
<text x="31.7" y="105.1">SEG-dp</text>
<text x="42.5" y="105.2">7</text>
<text x="45" y="106.3">DP</text>
<text x="75.7" y="103.7">CA4</text>
<text x="75.9" y="106.3">CAL</text>
<text x="80.6" y="102.6">8</text>
<text x="80.6" y="105.2">4</text>
<text x="86.9" y="102.6">DIG4</text>
<text x="86.9" y="105.1">DIG5</text>
<text x="105.4" y="105.1">SEL_CTRL</text>
<text x="105.4" y="102.6">SEL_BIT1</text>
<text x="116.2" y="103.7">33R</text>
<text x="116.2" y="106.3">33R</text>
<text x="121.3" y="102.5">R171</text>
<text x="121.3" y="105">R172</text>
<text x="121.3" y="107.5">R56</text>
<text x="141.5" y="102.6">3</text>
<text x="141.5" y="105.2">4</text>
<text x="141.5" y="107.7">5</text>
<text x="146.3" y="103.7">SEG7/C12IN1-/AN1/RA1</text>
<text x="146.3" y="106.3">COM2/DACOUT/C2IN+/VREF-/AN2/RA2</text>
<text x="227.9" y="107.7">8</text>
<text x="237.1" y="106.7" transform="rotate(-90 237.1 106.7)">C162</text>
<text x="251.7" y="108" transform="rotate(-90 251.7 108)">C163</text>
<text x="103.8" y="108.9">3</text>
<text x="107.3" y="108.9">MP5</text>
<text x="116.2" y="108.8">33R</text>
<text x="125.7" y="110.2">IR_SENS</text>
<text x="141.5" y="110.2">6</text>
<text x="141.5" y="112.8">7</text>
<text x="146.3" y="108.8">SEG15/COM3/C1IN+/VREF+/AN3/RA3</text>
<text x="146.3" y="111.4">SEG4/CCP5/SRNQ/C1OUT/T0CKI/CPS6/RA4</text>
<text x="146.3" y="113.9">VCAP/SEG5/*SS/CPS7/SRNQ/C2OUT/AN4/RA5</text>
<text x="220.8" y="108.8">VSS</text>
<text x="220.8" y="111.4">VSS</text>
<text x="227.3" y="110.2">19</text>
<text x="242.8" y="111.9" transform="rotate(-90 242.8 111.9)">0.1uF/100V</text>
<text x="255.2" y="111.4">0R</text>
<text x="255.3" y="108.8">R191</text>
<text x="140.9" y="115.3">10</text>
<text x="141.5" y="117.9">9</text>
<text x="146.3" y="116.4">VCAP/SEG1/CLKOUT/OSC2/RA6</text>
<text x="146.3" y="119">SEG2/CLKIN/OSC1/RA7</text>
<text x="227.9" y="119.1">1</text>
<text x="236.1" y="116.4">GNDD</text>
<text x="238.6" y="119.1">MCLR</text>
<text x="262.1" y="115.2">GND</text>
<text x="50.9" y="125.3">J18</text>
<text x="125.7" y="122.9">DIG1</text>
<text x="125.7" y="125.5">DIG2</text>
<text x="140.9" y="122.9">11</text>
<text x="140.9" y="125.5">12</text>
<text x="146.3" y="124.1">P2B/T1CKI/T1OSO/RC0</text>
<text x="204.2" y="124.1">RB7/SEG13/ICSPDAT</text>
<text x="208.4" y="120.2">VPP/*MCLR/RE3</text>
<text x="227.3" y="122.9">28</text>
<text x="227.3" y="125.5">27</text>
<text x="236" y="125.5">ICSP_CLK</text>
<text x="236.3" y="122.9">ICSP_DAT</text>
<text x="249.5" y="124.1">75R</text>
<text x="254" y="122.8">R176</text>
<text x="254" y="125.3">R177</text>
<text x="261.5" y="122.9">SEG-dp</text>
<text x="262.7" y="125.5">SEG-g</text>
<text x="54.5" y="130.6">3</text>
<text x="54.5" y="128">4</text>
<text x="124.5" y="130.5">PIC_SCL</text>
<text x="125.7" y="128">DIG3</text>
<text x="140.9" y="128">13</text>
<text x="140.9" y="130.6">14</text>
<text x="146.3" y="126.6">P2A/CCP2/T1OSI/RC1</text>
<text x="146.3" y="129.1">SEG3/P1A/CCP1/RC2</text>
<text x="146.3" y="131.7">SEG6/SCL/SCK/RC3</text>
<text x="180.4" y="129.1">RB5/AN13/P2B/CCP3/P3A/CPS5/T1G/COM1</text>
<text x="196.5" y="131.7">RB4/AN11/P1D/CPS4/COM0</text>
<text x="204" y="126.6">RB6/SEG14/ICSPCLK</text>
<text x="227.3" y="128">26</text>
<text x="227.3" y="130.6">25</text>
<text x="249.5" y="129.1">75R</text>
<text x="249.5" y="126.6">75R</text>
<text x="249.5" y="131.7">75R</text>
<text x="254" y="127.9">R178</text>
<text x="254" y="130.4">R179</text>
<text x="262.7" y="130.5">SEG-e</text>
<text x="263.1" y="128">SEG-f</text>
<text x="10.3" y="135.9">C</text>
<text x="54.5" y="135.6">1</text>
<text x="54.5" y="133.1">2</text>
<text x="124.5" y="133.1">PIC_SDA</text>
<text x="125.7" y="135.6">DIG4</text>
<text x="140.9" y="133.1">15</text>
<text x="140.9" y="135.6">16</text>
<text x="146.3" y="134.2">RC4/SDI/SDA/T1G/SEG11</text>
<text x="146.3" y="136.8">RC5/SDO/SEG10</text>
<text x="181.2" y="134.2">RB3/AN9/C12IN2-/CPS3/CCP2/P2A/VLCD3</text>
<text x="197.1" y="136.8">RB2/AN8/P1B/CPS2/VLCD2</text>
<text x="227.3" y="133.1">24</text>
<text x="227.3" y="135.6">23</text>
<text x="249.5" y="134.2">75R</text>
<text x="249.5" y="136.8">75R</text>
<text x="254" y="132.9">R180</text>
<text x="254" y="135.5">R181</text>
<text x="262.7" y="133.1">SEG-d</text>
<text x="262.7" y="135.6">SEG-c</text>
<text x="285.3" y="135.9">C</text>
<text x="48.1" y="139.9">Conn_01x04</text>
<text x="121.9" y="140.7">AMP_STBY</text>
<text x="125.7" y="138.2">DIG5</text>
<text x="140.9" y="138.2">17</text>
<text x="140.9" y="140.7">18</text>
<text x="146.3" y="139.3">RC6/TX/CK/CCP3/P3A/SEG9</text>
<text x="146.3" y="141.8">RC7/RX/DT/P3B/SEG8</text>
<text x="186.1" y="139.3">RB1/AN10/C12IN3-/P1C/CPS1/VLCD1</text>
<text x="187" y="141.8">RB0/AN12/CCP4/CPS0/SRI/INT/SEG0</text>
<text x="227.3" y="138.2">22</text>
<text x="227.3" y="140.7">21</text>
<text x="249.5" y="139.3">75R</text>
<text x="249.5" y="141.8">75R</text>
<text x="254" y="138">R182</text>
<text x="254" y="140.6">R183</text>
<text x="262.7" y="138.2">SEG-b</text>
<text x="262.7" y="140.7">SEG-a</text>
<text x="54" y="154.5">SW_PUSH</text>
<text x="57.8" y="152">SW6</text>
<text x="78.3" y="152.9" transform="rotate(-90 78.3 152.9)">10k</text>
<text x="80.9" y="153.7" transform="rotate(-90 80.9 153.7)">R165</text>
<text x="86.3" y="154.5">VDD</text>
<text x="48.9" y="164.1">SW7</text>
<text x="48.9" y="166">EN11-HSB1AF15</text>
<text x="82.1" y="166.4" transform="rotate(-90 82.1 166.4)">R166</text>
<text x="84.7" y="165.7" transform="rotate(-90 84.7 165.7)">10k</text>
<text x="89.8" y="165.7" transform="rotate(-90 89.8 165.7)">10k</text>
<text x="92.3" y="166.4" transform="rotate(-90 92.3 166.4)">R167</text>
<text x="48.8" y="173.7">D</text>
<text x="48.9" y="168.7">E</text>
<text x="61.5" y="171.2">C</text>
<text x="61.5" y="168.7">B</text>
<text x="61.6" y="173.7">A</text>
<text x="104" y="176.1">GNDD</text>
<text x="10.3" y="185.9">D</text>
<text x="285.3" y="185.9">D</text>
<text x="35" y="199.9">1</text>
<text x="85" y="199.9">2</text>
<text x="135" y="199.9">3</text>
<text x="185" y="199.9">4</text>
<text x="235" y="199.9">5</text>
<text x="285" y="199.9">6</text>
</g>
<g font-size="1.7">
<text x="260.3" y="41.6">SDA</text>
<text x="259.4" y="44.1">SCL</text>
<text x="259.4" y="46.7">~{STBY}1</text>
<text x="259.4" y="77.1">SCL</text>
<text x="260.3" y="74.6">SDA</text>
<text x="259.4" y="79.7">~{STBY}1</text>
<text x="125.7" y="112.8">MODE_SW</text>
<text x="125.7" y="117.9">RENC_B</text>
<text x="125.7" y="115.3">RENC_A</text>
<text x="80" y="143.3">MODE_SW</text>
<text x="91.7" y="168.7">RENC_B</text>
<text x="91.9" y="173.7">RENC_A</text>
</g>
<g font-size=".7">
<text x="49.4" y="94.1">F</text>
<text x="51.6" y="94.8">G</text>
<text x="51.9" y="93.3">A</text>
<text x="54.2" y="94.1">B</text>
<text x="61.1" y="93.6">L1</text>
<text x="67.7" y="93.6">L3</text>
<text x="49.1" y="97.1">E</text>
<text x="51.4" y="97.9">D</text>
<text x="53.9" y="97.1">C</text>
<text x="54.9" y="98.7">DP</text>
<text x="60.8" y="97.6">L2</text>
</g>
</svg>
